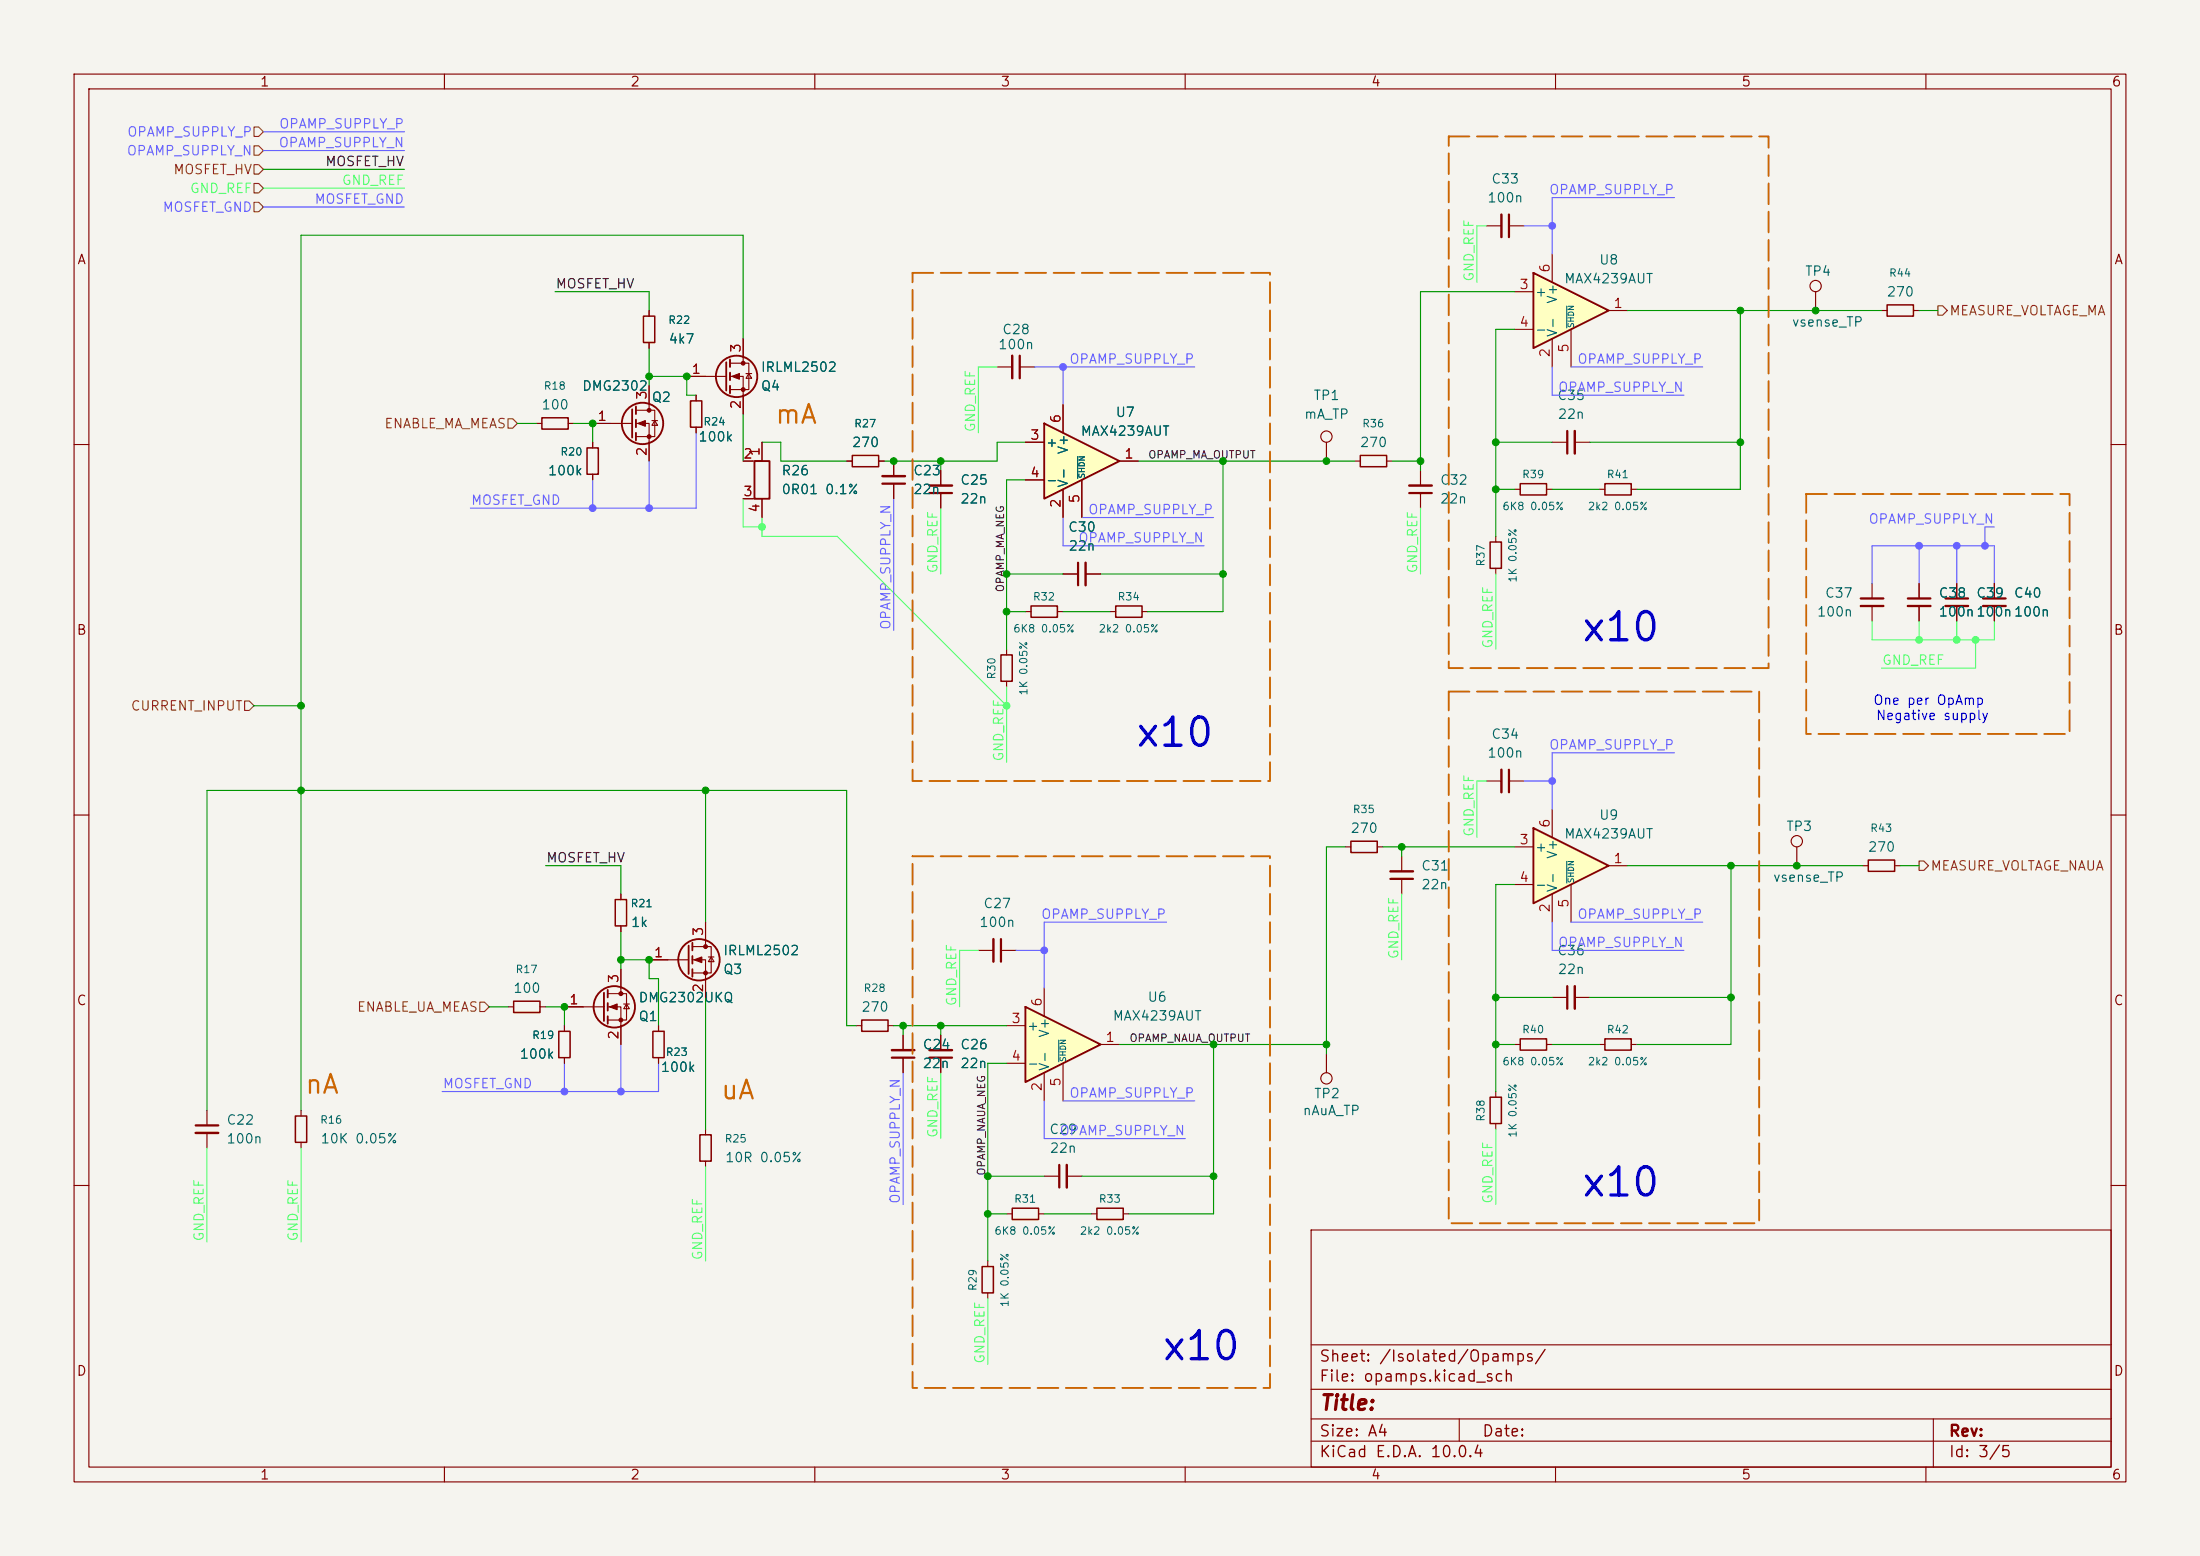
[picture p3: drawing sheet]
<svg xmlns="http://www.w3.org/2000/svg" width="297mm" height="210mm" viewBox="0 0 297 210" stroke-linecap="round" stroke-linejoin="round" font-family="sans-serif">
<path d="M0 0h297v210h-297z" fill="#f5f4ef" stroke="#f5f4ef" stroke-width=".14"/>
<g fill="none" stroke="#840000" stroke-width=".15">
<path d="M10 10h277v190h-277zM12 12h273v186h-273zM60 10v2M110 10v2M160 10v2M210 10v2M260 10v2M245.1 39.4v2.5M254 41.9h.8M258.3 41.9h.8M10 60h2M252.7 78.7v2.1"/>
<path d="M285 60h2M252.7 81.8v2M10 110h2M181.6 114.3h.8M185.9 114.3h.8M189.2 115.6v2M189.2 118.6v2.1M200.7 105.4h2M203.7 105.4h2M285 110h2M127 139.7v2M209.5 134.6h2.1"/>
<path d="M212.6 134.6h2M127 142.7v2.1M201.9 147.3v.8M201.9 151.6v.8M204.5 141h.7M208.8 141h.7M215.9 141h.8M220.2 141h.8M10 160h2M133.3 170.2v.7M133.3 174.5v.8M135.9 163.8h.8"/>
<path d="M140.2 163.8h.8M147.3 163.8h.8M151.6 163.8h.8M177 166h108v32h-108zM285 160h2M60 198v2M110 198v2M160 198v2M177 194.5h108M177 191.5h108M177 187.5h108M177 181.5h108"/>
<path d="M197 191.5v3M210 198v2M260 198v2M261 191.5v6.5"/>
<circle cx="245.1" cy="38.6" r=".76"/>
</g>
<path d="M254.8 41.1h3.5v1.6h-3.5zM182.4 113.5h3.5v1.6h-3.5zM201.2 148.1h1.5v3.5h-1.5zM205.2 140.2h3.6v1.5h-3.6zM216.7 140.2h3.5v1.5h-3.5zM132.6 170.9h1.5v3.6h-1.5zM136.7 163.1h3.5v1.5h-3.5zM148.1 163.1h3.5v1.5h-3.5z" fill="none" stroke="#840000" stroke-width=".2"/>
<path d="M251.2 80.8h3.1M187.7 118.6h3.1M203.7 103.9v3M211.6 133.1v3M125.5 142.7h3" fill="none" stroke="#840000" stroke-width=".3"/>
<path d="M251.2 81.8h3.1M187.7 117.6h3.1M202.7 103.9v3M212.6 133.1v3M125.5 141.7h3" fill="none" stroke="#840000" stroke-width=".33"/>
<path d="M207 111.8l10.2 5-10.2 5.1z" fill="#ffffc2"/>
<g fill="none" stroke="#840000" stroke-width=".25">
<path d="M207 111.8l10.2 5-10.2 5.1zM93 127.6v3.8M93.5 127.3v1M93.5 129v1M93.5 130.8v1"/>
<circle cx="94.4" cy="129.5" r="2.79"/>
</g>
<g fill="none" stroke="#840000" stroke-width=".15">
<path d="M149.9 82.6h.7M154.2 82.6h.7M204.5 114.3h2.5M204.5 119.4h2.5M209.5 109.2v3.8M212.1 119.4v5.1M217.2 116.8h2.5M87.6 129.5h5.4M93.5 127.8h2.5v3.5h-2.5M93.5 129.5h1.7v5.1M95.2 124.5v3.3M95.6 129.2h.8"/>
<path d="M96 129.2l.4 .6h-.8zM115.6 138.4h.7M119.9 138.4h.7M209.5 120.7v3.8"/>
</g>
<path d="M211.5 116.2v3" fill="none" stroke="#006464" stroke-width=".15"/>
<path d="M150.6 81.8h3.6v1.5h-3.6zM116.3 137.7h3.6v1.5h-3.6z" fill="none" stroke="#840000" stroke-width=".2"/>
<g fill="#840000" stroke="#840000" stroke-width=".15">
<path d="M93.7 129.5l1-.3v.7z"/>
<circle cx="95.2" cy="127.8" r=".25"/>
<circle cx="95.2" cy="131.3" r=".25"/>
</g>
<path d="M141 57.2l10.1 5-10.1 5.1z" fill="#ffffc2"/>
<path d="M141 57.2l10.1 5-10.1 5.1z" fill="none" stroke="#840000" stroke-width=".25"/>
<g fill="none" stroke="#840000" stroke-width=".15">
<path d="M200.7 30.5h2M203.7 30.5h2M138.4 59.7h2.6M143.5 54.6v3.8M138.4 64.8h2.6M143.5 66v3.9M143.5 77.5h2M146 64.8v5.1M146.6 77.5h2M151.1 62.2h2.6M182.9 62.2h.7M187.2 62.2h.8"/>
<path d="M191.8 63.5v2M191.8 66.5v2.1M242.6 114.3v2.5M251.5 116.8h.7M255.8 116.8h.7M68.6 135.9h.7M72.9 135.9h.8M76.2 138.4v.8M27.9 149.9v2M27.9 152.9v2M40.6 149.9v.7M40.6 154.2v.7"/>
<path d="M76.2 142.7v.8"/>
<circle cx="242.6" cy="113.5" r=".76"/>
</g>
<path d="M145.5 61.6v3" fill="none" stroke="#006464" stroke-width=".15"/>
<path d="M203.7 29v3M145.5 75.9v3.1M190.2 66.5h3.1M26.4 151.9h3.1" fill="none" stroke="#840000" stroke-width=".3"/>
<path d="M202.7 29v3M146.6 75.9v3.1M190.2 65.5h3.1M26.4 152.9h3.1" fill="none" stroke="#840000" stroke-width=".33"/>
<path d="M183.6 61.5h3.6v1.5h-3.6zM252.2 116.1h3.6v1.5h-3.6zM69.3 135.1h3.6v1.6h-3.6zM75.4 139.2h1.6v3.5h-1.6zM39.9 150.6h1.5v3.6h-1.5z" fill="none" stroke="#840000" stroke-width=".2"/>
<path d="M207 36.8l10.2 5.1-10.2 5.1z" fill="#ffffc2"/>
<path d="M207 36.8l10.2 5.1-10.2 5.1z" fill="none" stroke="#840000" stroke-width=".25"/>
<g fill="none" stroke="#840000" stroke-width=".15">
<path d="M204.5 39.4h2.5M209.5 34.3v3.8M72.4 57.2h.8M76.7 57.2h.8M80 59.7v.8M204.5 44.5h2.5M209.5 45.7v3.8M209.5 59.7h2.1M212.1 44.5v5M212.6 59.7h2M217.2 41.9h2.5M80 64v.8"/>
<path d="M201.9 72.4v.8M201.9 76.7v.8M204.5 66h.7M208.8 66h.7M215.9 66h.8M220.2 66h.8M259.1 78.7v2.1M264.2 78.7v2.1M269.2 78.7v2.1M138.4 82.6h.8M142.7 82.6h.8M259.1 81.8v2"/>
<path d="M264.2 81.8v2M269.2 81.8v2M121.9 139.7v2M132.1 128.3h2M135.1 128.3h2.1M121.9 142.7v2.1M141 158.8h2M144 158.8h2M179.1 142.2v2.6"/>
<circle cx="179.1" cy="145.5" r=".76"/>
</g>
<path d="M211.5 41.3v2.9" fill="none" stroke="#006464" stroke-width=".15"/>
<path d="M73.2 56.4h3.5v1.5h-3.5zM79.2 60.5h1.6v3.5h-1.6zM201.2 73.2h1.5v3.5h-1.5zM205.2 65.3h3.6v1.5h-3.6zM216.7 65.3h3.5v1.5h-3.5zM139.2 81.8h3.5v1.5h-3.5z" fill="none" stroke="#840000" stroke-width=".2"/>
<path d="M211.6 58.2v3M257.6 80.8h3M262.6 80.8h3.1M267.7 80.8h3.1M135.1 126.7v3.1M120.4 142.7h3M143 157.2v3.1" fill="none" stroke="#840000" stroke-width=".3"/>
<path d="M212.6 58.2v3M257.6 81.8h3M262.6 81.8h3.1M267.7 81.8h3.1M134.1 126.7v3.1M120.4 141.7h3M144 157.2v3.1" fill="none" stroke="#840000" stroke-width=".33"/>
<path d="M138.4 135.9l10.2 5.1-10.2 5.1z" fill="#ffffc2"/>
<g fill="none" stroke="#840000" stroke-width=".25">
<path d="M85.3 55.2v3.9M85.9 54.9v1M85.9 56.6v1.1M85.9 58.4v1M98 48.9v3.8M98.6 48.5v1M98.6 50.3v1M98.6 52.1v1M101.9 62.2h2v5.1h-2zM81.5 134v3.8M82 133.6v1M82 135.4v1"/>
<path d="M82 137.2v1M138.4 135.9l10.2 5.1-10.2 5.1z"/>
<circle cx="86.7" cy="57.1" r="2.79"/>
<circle cx="99.4" cy="50.8" r="2.79"/>
<circle cx="82.9" cy="135.9" r="2.79"/>
</g>
<g fill="none" stroke="#840000" stroke-width=".15">
<path d="M80 57.2h5.3M80 59.7v.8M85.9 55.4h2.5v3.5h-2.5M85.9 57.2h1.7v5M87.6 41.9v.8M87.6 46.2v.8M87.6 52.1v3.3M88 56.8h.8M88.4 56.8l.4 .6h-.8zM92.7 50.8h5.3M94 53.3v.8M94 57.7v.7"/>
<path d="M98.6 49h2.5v3.6h-2.5M98.6 50.8h1.7v5.1M100.3 45.7v3.3M100.7 50.4h.8M101.1 50.4l.4 .7h-.8zM102.9 59.7v2.5h-2.6M134.6 49.5h2.1M137.7 49.5h2M138.4 59.7h2.6M143.5 54.6v3.8M179.1 59.7v2.5M80 64v.8"/>
<path d="M100.3 67.3h2.6v2.6M114.3 62.2h.8M118.6 62.2h.8M120.6 62.2v2.1M120.6 65.3v2M127 63.5v2M127 66.5v2.1M138.4 64.8h2.6M143.5 66v3.9M143.5 77.5h2M146 64.8v5.1M146.6 77.5h2"/>
<path d="M151.1 62.2h2.6M259.1 78.7v2.1M264.2 78.7v2.1M269.2 78.7v2.1M135.9 87.6v.8M135.9 91.9v.8M259.1 81.8v2M264.2 81.8v2M269.2 81.8v2M76.2 135.9h5.3M76.2 138.4v.8M82 134.1h2.6v3.6h-2.6"/>
<path d="M82 135.9h1.8v5.1M83.8 120.7v.7M83.8 125v.7M83.8 130.8v3.3M84.2 135.5h.8M84.6 135.5l.4 .6h-.8zM87.6 129.5h2.6M88.9 138.4v.8M95.2 124.5v2.5M95.2 132.1v2.5M121.9 139.7v2M127 139.7v2"/>
<path d="M135.9 138.4h2.5M141 133.4v3.8M76.2 142.7v.8M88.9 142.7v.8M95.2 152.4v.8M95.2 156.7v.8M121.9 142.7v2.1M127 142.7v2.1M135.9 143.5h2.5M141 144.8v3.8M143.5 143.5v5.1M148.6 141h2.5"/>
<circle cx="179.1" cy="58.9" r=".76"/>
</g>
<path d="M145.5 61.6v3M142.9 140.4v2.9" fill="none" stroke="#006464" stroke-width=".15"/>
<path d="M86.9 42.7h1.5v3.5h-1.5zM93.2 54.1h1.5v3.6h-1.5zM115.1 61.5h3.5v1.5h-3.5zM135.1 88.4h1.6v3.5h-1.6zM83.1 121.4h1.5v3.6h-1.5zM88.1 139.2h1.6v3.5h-1.6zM94.5 153.2h1.5v3.5h-1.5z" fill="none" stroke="#840000" stroke-width=".2"/>
<path d="M137.7 48v3.1M119.1 65.3h3.1M125.5 66.5h3" fill="none" stroke="#840000" stroke-width=".3"/>
<path d="M136.7 48v3.1M119.1 64.3h3.1M125.5 65.5h3" fill="none" stroke="#840000" stroke-width=".33"/>
<g fill="#840000" stroke="#840000" stroke-width=".15">
<path d="M82.3 135.9l1-.4v.8z"/>
<path d="M98.8 50.8l1-.4v.8z"/>
<path d="M86.1 57.2l1-.4v.7z"/>
<circle cx="83.8" cy="134.1" r=".25"/>
<circle cx="83.8" cy="137.7" r=".25"/>
<circle cx="100.3" cy="49" r=".25"/>
<circle cx="100.3" cy="52.6" r=".25"/>
<circle cx="87.6" cy="55.4" r=".25"/>
<circle cx="87.6" cy="58.9" r=".25"/>
</g>
<path d="M34.3 17.1h.6l.7 .7-.7 .6h-.6zM34.3 19.7h.6l.7 .6-.7 .7h-.6zM34.3 24.8h.6l.7 .6-.7 .6h-.6zM34.3 22.2h.6l.7 .7-.7 .6h-.6zM34.3 27.3h.6l.7 .6-.7 .7h-.6zM68.6 56.5h.6l.6 .7-.6 .6h-.6zM261.6 41.3h.7l.6 .6-.6 .6h-.7zM33 94.6h.7l.6 .7-.6 .6h-.7zM259.1 116.2h.6l.6 .6-.6 .7h-.6zM64.8 135.3h.6l.6 .6-.6 .6h-.6z" fill="none" stroke="#725600" stroke-width=".15"/>
<g fill="none" stroke="#6762ff" stroke-width=".15">
<path d="M35.6 17.8h19M35.6 27.9h19M35.6 20.3h19M205.7 30.5h3.8M226.1 26.7h-16.6v7.6M94 58.4v10.2h-30.5M139.7 49.5h21.6M143.5 49.5v5.1M209.5 49.5v3.8h17.8M212.1 49.5h17.8M80 64.8v3.8M87.6 62.2v6.4"/>
<path d="M120.6 67.3v17.8M143.5 69.9v3.8h19.1M146 69.9h17.8M252.7 78.7v-5h16.5v5M259.1 73.7v5M264.2 73.7v5M269.2 71.1h-1.2v2.6M205.7 105.4h3.8M226.1 101.6h-16.6v7.6M137.2 128.3h3.8M157.5 124.5h-16.5v8.9M209.5 124.5v3.8h17.8"/>
<path d="M212.1 124.5h17.8M76.2 143.5v3.8M83.8 141v6.3M88.9 143.5v3.8h-29.2M121.9 144.8v17.8M141 148.6v5.1h19M143.5 148.6h17.8"/>
</g>
<g fill="none" stroke="#009600" stroke-width=".15">
<path d="M35.6 22.9h19M74.9 39.4h12.7v2.5M204.5 39.4h-12.7v24.1M69.8 57.2h2.6M77.5 57.2h2.5v2.5M87.6 50.8h5.1v2.5h1.3M87.6 47v5.1M100.3 45.7v-13.9h-59.7v118.1M100.3 55.9v6.3M102.9 59.7h2.5v2.5h8.9M138.4 59.7h-3.8v2.5h-15.2M201.9 59.7h7.6"/>
<path d="M204.5 44.5h-2.6v27.9M214.6 59.7h20.3M219.7 41.9h34.3M234.9 41.9v24.1h-13.9M259.1 41.9h2.5M127 62.2v1.3M135.9 77.5h7.6M138.4 64.8h-2.5v22.8M148.6 77.5h16.5M153.7 62.2h29.2M165.1 62.2v20.4h-10.2M188 62.2h3.8"/>
<path d="M201.9 66h2.6M209.5 66h6.4M34.3 95.3h6.3M135.9 82.6h2.5M143.5 82.6h6.4M73.7 116.8h10.1v3.9M95.2 106.7v17.8M181.6 114.3h-2.5v27.9M186.7 114.3h17.8M189.2 114.3v1.3M204.5 119.4h-2.6v27.9M219.7 116.8h31.8"/>
<path d="M233.7 116.8v24.2h-12.7M256.5 116.8h2.6M66 135.9h2.6M73.7 135.9h2.5v2.5M83.8 129.5h3.8v2.6h1.3v6.3M83.8 125.7v5.1M95.2 134.6v17.8M115.6 138.4h-1.3v-31.7h-86.4v43.2M120.6 138.4h15.3M121.9 138.4v1.3M127 138.4v1.3M201.9 134.6h7.6"/>
<path d="M214.6 134.6h19.1M133.3 158.8h7.7M135.9 143.5h-2.6v26.7M146 158.8h17.8M151.1 141h28M163.8 141v22.8h-11.4M201.9 141h2.6M209.5 141h6.4M133.3 163.8h2.6M141 163.8h6.3"/>
</g>
<g fill="none" stroke="#52ff6e" stroke-width=".15">
<path d="M35.6 25.4h19M200.7 30.5h-1.3v7.6M134.6 49.5h-2.5v8.9M100.3 67.3v3.8h2.6M102.9 69.9v2.5h10.1l22.9 22.9M127 68.6v8.9M191.8 68.6v8.9M201.9 77.5v10.1M135.9 92.7v10.2M252.7 83.8v2.6h16.5v-2.6M259.1 83.8v2.6M264.2 83.8v2.6"/>
<path d="M266.7 86.4v3.8h-12.7M200.7 105.4h-1.3v7.6M132.1 128.3h-2.6v7.6M189.2 120.7v8.8M27.9 154.9v12.7M40.6 154.9v12.7M95.2 157.5v12.7M127 144.8v8.9M201.9 152.4v10.2M133.3 175.3v8.9"/>
</g>
<path d="M195.6 18.4h43.2v71.8h-43.2zM123.2 36.8h48.2v68.6h-48.2zM243.8 66.7h35.6v32.4h-35.6zM195.6 93.3h41.9v71.8h-41.9zM123.2 115.6h48.2v71.7h-48.2z" fill="none" stroke="#c60" stroke-width=".25" stroke-dasharray="2.8 1"/>
<g fill="#6762ff" stroke="#6762ff" stroke-width=".14">
<circle cx="141" cy="128.3" r=".46"/>
<circle cx="83.8" cy="147.3" r=".46"/>
<circle cx="76.2" cy="147.3" r=".46"/>
<circle cx="209.5" cy="105.4" r=".46"/>
<circle cx="209.5" cy="30.5" r=".46"/>
<circle cx="259.1" cy="73.7" r=".46"/>
<circle cx="268" cy="73.7" r=".46"/>
<circle cx="264.2" cy="73.7" r=".46"/>
<circle cx="143.5" cy="49.5" r=".46"/>
<circle cx="87.6" cy="68.6" r=".46"/>
<circle cx="80" cy="68.6" r=".46"/>
</g>
<g fill="#009600" stroke="#009600" stroke-width=".14">
<circle cx="163.8" cy="141" r=".46"/>
<circle cx="179.1" cy="141" r=".46"/>
<circle cx="87.6" cy="129.5" r=".46"/>
<circle cx="83.8" cy="129.5" r=".46"/>
<circle cx="76.2" cy="135.9" r=".46"/>
<circle cx="163.8" cy="158.8" r=".46"/>
<circle cx="133.3" cy="158.8" r=".46"/>
<circle cx="133.3" cy="163.8" r=".46"/>
<circle cx="121.9" cy="138.4" r=".46"/>
<circle cx="127" cy="138.4" r=".46"/>
<circle cx="40.6" cy="106.7" r=".46"/>
<circle cx="40.6" cy="95.3" r=".46"/>
<circle cx="95.2" cy="106.7" r=".46"/>
<circle cx="233.7" cy="116.8" r=".46"/>
<circle cx="233.7" cy="134.6" r=".46"/>
<circle cx="242.6" cy="116.8" r=".46"/>
<circle cx="234.9" cy="59.7" r=".46"/>
<circle cx="201.9" cy="66" r=".46"/>
<circle cx="191.8" cy="62.2" r=".46"/>
<circle cx="201.9" cy="59.7" r=".46"/>
<circle cx="245.1" cy="41.9" r=".46"/>
<circle cx="234.9" cy="41.9" r=".46"/>
<circle cx="201.9" cy="134.6" r=".46"/>
<circle cx="201.9" cy="141" r=".46"/>
<circle cx="189.2" cy="114.3" r=".46"/>
<circle cx="165.1" cy="77.5" r=".46"/>
<circle cx="165.1" cy="62.2" r=".46"/>
<circle cx="179.1" cy="62.2" r=".46"/>
<circle cx="92.7" cy="50.8" r=".46"/>
<circle cx="87.6" cy="50.8" r=".46"/>
<circle cx="80" cy="57.2" r=".46"/>
<circle cx="135.9" cy="77.5" r=".46"/>
<circle cx="135.9" cy="82.6" r=".46"/>
<circle cx="127" cy="62.2" r=".46"/>
<circle cx="120.6" cy="62.2" r=".46"/>
</g>
<g fill="#52ff6e" stroke="#52ff6e" stroke-width=".14">
<circle cx="259.1" cy="86.4" r=".46"/>
<circle cx="264.2" cy="86.4" r=".46"/>
<circle cx="266.7" cy="86.4" r=".46"/>
<circle cx="102.9" cy="71.1" r=".46"/>
<circle cx="135.9" cy="95.3" r=".46"/>
</g>
<g font-size="3.8" fill="#0000c2">
<text x="213.3" y="87.5">x10</text>
<text x="153.1" y="101.7">x10</text>
<text x="213.3" y="162.4">x10</text>
<text x="156.6" y="184.5">x10</text>
</g>
<g font-size="2.5" fill="#c60">
<text x="104.5" y="57.8">mA</text>
<text x="41" y="148.3">nA</text>
<text x="97.1" y="149">uA</text>
</g>
<text font-size="2" fill="#840000" x="178" y="190.8">Title:</text>
<g font-size="1.5" fill="#840000">
<text x="178" y="184.2">Sheet: /Isolated/Opamps/</text>
<text x="178" y="186.9">File: opamps.kicad_sch</text>
<text x="178" y="197.1">KiCad E.D.A. 10.0.4</text>
<text x="178" y="194.3">Size: A4</text>
<text x="200" y="194.3">Date:</text>
<text x="263" y="194.3">Rev:</text>
<text x="263" y="197.1">Id: 3/5</text>
</g>
<g font-size="1.3" fill="#840000">
<text x="35" y="12">1</text>
<text x="85" y="12">2</text>
<text x="135" y="12">3</text>
<text x="185" y="12">4</text>
<text x="235" y="12">5</text>
<text x="285" y="12">6</text>
<text x="10.3" y="36">A</text>
<text x="285.3" y="36">A</text>
<text x="10.3" y="86">B</text>
<text x="285.3" y="86">B</text>
<text x="10.3" y="136">C</text>
<text x="285.3" y="136">C</text>
<text x="10.3" y="186">D</text>
<text x="285.3" y="186">D</text>
<text x="35" y="200">1</text>
<text x="85" y="200">2</text>
<text x="135" y="200">3</text>
<text x="185" y="200">4</text>
<text x="235" y="200">5</text>
<text x="285" y="200">6</text>
</g>
<g font-size="1.3" fill="#6762ff">
<text x="37.6" y="17.7">OPAMP_SUPPLY_P</text>
<text x="17" y="21.3">OPAMP_SUPPLY_N</text>
<text x="17.1" y="18.8">OPAMP_SUPPLY_P</text>
<text x="37.5" y="20.2">OPAMP_SUPPLY_N</text>
<text x="21.9" y="28.9">MOSFET_GND</text>
<text x="42.4" y="27.8">MOSFET_GND</text>
<text x="209" y="26.5">OPAMP_SUPPLY_P</text>
<text x="144.3" y="49.4">OPAMP_SUPPLY_P</text>
<text x="210.3" y="53.2">OPAMP_SUPPLY_N</text>
<text x="212.9" y="49.4">OPAMP_SUPPLY_P</text>
<text x="63.5" y="68.5">MOSFET_GND</text>
<text x="146.8" y="69.7">OPAMP_SUPPLY_P</text>
<text x="252.2" y="71">OPAMP_SUPPLY_N</text>
<text x="145.5" y="73.5">OPAMP_SUPPLY_N</text>
<text x="120.5" y="85.1" transform="rotate(-90 120.5 85.1)">OPAMP_SUPPLY_N</text>
<text x="209" y="101.5">OPAMP_SUPPLY_P</text>
<text x="140.5" y="124.3">OPAMP_SUPPLY_P</text>
<text x="212.9" y="124.3">OPAMP_SUPPLY_P</text>
<text x="210.3" y="128.1">OPAMP_SUPPLY_N</text>
<text x="59.7" y="147.2">MOSFET_GND</text>
<text x="144.3" y="148.5">OPAMP_SUPPLY_P</text>
<text x="142.9" y="153.5">OPAMP_SUPPLY_N</text>
<text x="121.8" y="162.6" transform="rotate(-90 121.8 162.6)">OPAMP_SUPPLY_N</text>
</g>
<g font-size="1.3" fill="#725600">
<text x="23.3" y="23.8">MOSFET_HV</text>
<text x="263.1" y="42.9">MEASURE_VOLTAGE_MA</text>
<text x="51.8" y="58.1">ENABLE_MA_MEAS</text>
<text x="17.6" y="96.2">CURRENT_INPUT</text>
<text x="260.5" y="117.8">MEASURE_VOLTAGE_NAUA</text>
<text x="48.1" y="136.9">ENABLE_UA_MEAS</text>
</g>
<g font-size="1.3" fill="#0f0f0f">
<text x="43.8" y="22.7">MOSFET_HV</text>
<text x="74.9" y="39.2">MOSFET_HV</text>
<text x="73.7" y="116.7">MOSFET_HV</text>
</g>
<g font-size="1.3" fill="#52ff6e">
<text x="25.6" y="26.4">GND_REF</text>
<text x="46.1" y="25.3">GND_REF</text>
<text x="199.3" y="38.1" transform="rotate(-90 199.3 38.1)">GND_REF</text>
<text x="132" y="58.4" transform="rotate(-90 132 58.4)">GND_REF</text>
<text x="126.9" y="77.5" transform="rotate(-90 126.9 77.5)">GND_REF</text>
<text x="191.6" y="77.5" transform="rotate(-90 191.6 77.5)">GND_REF</text>
<text x="201.8" y="87.6" transform="rotate(-90 201.8 87.6)">GND_REF</text>
<text x="254" y="90">GND_REF</text>
<text x="135.8" y="102.9" transform="rotate(-90 135.8 102.9)">GND_REF</text>
<text x="199.3" y="113" transform="rotate(-90 199.3 113)">GND_REF</text>
<text x="189.1" y="129.5" transform="rotate(-90 189.1 129.5)">GND_REF</text>
<text x="129.4" y="135.9" transform="rotate(-90 129.4 135.9)">GND_REF</text>
<text x="126.9" y="153.7" transform="rotate(-90 126.9 153.7)">GND_REF</text>
<text x="27.8" y="167.6" transform="rotate(-90 27.8 167.6)">GND_REF</text>
<text x="40.5" y="167.6" transform="rotate(-90 40.5 167.6)">GND_REF</text>
<text x="201.8" y="162.6" transform="rotate(-90 201.8 162.6)">GND_REF</text>
<text x="95.1" y="170.2" transform="rotate(-90 95.1 170.2)">GND_REF</text>
<text x="133.2" y="184.2" transform="rotate(-90 133.2 184.2)">GND_REF</text>
</g>
<g font-size="1.3" fill="#006464">
<text x="200.7" y="27.6">100n</text>
<text x="201.2" y="25.1">C33</text>
<text x="207.1" y="40.3">+</text>
<text x="210.5" y="41.1" transform="rotate(-90 210.5 41.1)">V+</text>
<text x="211.1" y="38.6">MAX4239AUT</text>
<text x="215.8" y="36">U8</text>
<text x="243.6" y="37.5">TP4</text>
<text x="254.6" y="40.3">270</text>
<text x="90.2" y="46.7">4k7</text>
<text x="134.7" y="47.5">100n</text>
<text x="135.2" y="45.4">C28</text>
<text x="207.1" y="45.4">-</text>
<text x="210.5" y="45.6" transform="rotate(-90 210.5 45.6)">V-</text>
<text x="241.8" y="44.4">vsense_TP</text>
<text x="78.5" y="53">DMG2302</text>
<text x="102.6" y="53">Q4</text>
<text x="102.6" y="50.5">IRLML2502</text>
<text x="73" y="55.6">100</text>
<text x="87.9" y="54.6">Q2</text>
<text x="94.2" y="59.9">100k</text>
<text x="145.8" y="59.1">MAX4239AUT</text>
<text x="150.5" y="56.6">U7</text>
<text x="176" y="56.9">mA_TP</text>
<text x="177.2" y="54.3">TP1</text>
<text x="210.2" y="54.3">C35</text>
<text x="210.2" y="56.9">22n</text>
<text x="73.9" y="64.5">100k</text>
<text x="105.4" y="64.5">R26</text>
<text x="114.9" y="60.7">270</text>
<text x="123.2" y="64.5">C23</text>
<text x="129.5" y="65.7">C25</text>
<text x="141.1" y="60.7">+</text>
<text x="141.1" y="65.7">-</text>
<text x="144.5" y="65.9" transform="rotate(-90 144.5 65.9)">V-</text>
<text x="144.5" y="61.4" transform="rotate(-90 144.5 61.4)">V+</text>
<text x="183.5" y="60.7">270</text>
<text x="194.3" y="65.7">C32</text>
<text x="105.4" y="67">0R01 0.1%</text>
<text x="123.2" y="67">22n</text>
<text x="129.5" y="68.3">22n</text>
<text x="194.3" y="68.3">22n</text>
<text x="144.1" y="72.1">C30</text>
<text x="144.2" y="74.6">22n</text>
<text x="245.2" y="83.5">100n</text>
<text x="246.3" y="81">C37</text>
<text x="261.6" y="83.5">100n100n100n</text>
<text x="261.6" y="81">C38</text>
<text x="266.7" y="81">C39</text>
<text x="271.8" y="81">C40</text>
<text x="201.2" y="100">C34</text>
<text x="200.7" y="102.6">100n</text>
<text x="182.2" y="112.7">270</text>
<text x="211.1" y="113.5">MAX4239AUT</text>
<text x="215.8" y="111">U9</text>
<text x="241.1" y="112.5">TP3</text>
<text x="191.8" y="117.8">C31</text>
<text x="207.1" y="115.3">+</text>
<text x="210.5" y="116" transform="rotate(-90 210.5 116)">V+</text>
<text x="239.3" y="119.3">vsense_TP</text>
<text x="252.1" y="115.3">270</text>
<text x="85.1" y="125.4">1k</text>
<text x="132.1" y="125.4">100n</text>
<text x="132.7" y="122.9">C27</text>
<text x="191.8" y="120.3">22n</text>
<text x="207.1" y="120.4">-</text>
<text x="210.5" y="120.5" transform="rotate(-90 210.5 120.5)">V-</text>
<text x="97.5" y="131.8">Q3</text>
<text x="97.5" y="129.2">IRLML2502</text>
<text x="210.2" y="129.2">C36</text>
<text x="210.2" y="131.8">22n</text>
<text x="69.2" y="134.3">100</text>
<text x="86.1" y="135.6">DMG2302UKQ</text>
<text x="116.2" y="136.9">270</text>
<text x="154.8" y="135.5">U6</text>
<text x="70.1" y="143.2">100k</text>
<text x="86.1" y="138.1">Q1</text>
<text x="124.5" y="141.9">C24</text>
<text x="129.5" y="141.9">C26</text>
<text x="138.6" y="139.4">+</text>
<text x="141.9" y="140.2" transform="rotate(-90 141.9 140.2)">V+</text>
<text x="150.1" y="138.1">MAX4239AUT</text>
<text x="89.1" y="145">100k</text>
<text x="124.5" y="144.5">22n</text>
<text x="129.5" y="144.5">22n</text>
<text x="138.6" y="144.5">-</text>
<text x="141.9" y="144.7" transform="rotate(-90 141.9 144.7)">V-</text>
<text x="177.3" y="148.5">TP2</text>
<text x="30.5" y="154.6">100n</text>
<text x="30.5" y="152.1">C22</text>
<text x="43.2" y="154.6">10K 0.05%</text>
<text x="141.6" y="153.4">C29</text>
<text x="141.6" y="155.9">22n</text>
<text x="175.8" y="150.8">nAuA_TP</text>
<text x="97.8" y="157.2">10R 0.05%</text>
</g>
<g font-size="1.3" fill="#a90000">
<text x="205" y="39.3">3</text>
<text x="209.5" y="36.9" transform="rotate(-90 209.5 36.9)">6</text>
<text x="217.7" y="41.9">1</text>
<text x="100.3" y="47.7" transform="rotate(-90 100.3 47.7)">3</text>
<text x="205" y="44.4">4</text>
<text x="212.1" y="47.7" transform="rotate(-90 212.1 47.7)">5</text>
<text x="93.3" y="50.8">1</text>
<text x="209.5" y="48.3" transform="rotate(-90 209.5 48.3)">2</text>
<text x="80.6" y="57.1">1</text>
<text x="87.6" y="54" transform="rotate(-90 87.6 54)">3</text>
<text x="100.3" y="55.3" transform="rotate(-90 100.3 55.3)">2</text>
<text x="139" y="59.7">3</text>
<text x="143.5" y="57.2" transform="rotate(-90 143.5 57.2)">6</text>
<text x="87.6" y="61.7" transform="rotate(-90 87.6 61.7)">2</text>
<text x="100.3" y="62.2">2</text>
<text x="102.8" y="61.7" transform="rotate(-90 102.8 61.7)">1</text>
<text x="139" y="64.7">4</text>
<text x="151.7" y="62.2">1</text>
<text x="100.3" y="67.3">3</text>
<text x="102.8" y="69.3" transform="rotate(-90 102.8 69.3)">4</text>
<text x="143.5" y="68.7" transform="rotate(-90 143.5 68.7)">2</text>
<text x="146" y="68" transform="rotate(-90 146 68)">5</text>
<text x="209.5" y="111.8" transform="rotate(-90 209.5 111.8)">6</text>
<text x="205" y="114.3">3</text>
<text x="205" y="119.4">4</text>
<text x="217.7" y="116.8">1</text>
<text x="209.5" y="123.3" transform="rotate(-90 209.5 123.3)">2</text>
<text x="212.1" y="122.6" transform="rotate(-90 212.1 122.6)">5</text>
<text x="88.2" y="129.5">1</text>
<text x="95.2" y="126.4" transform="rotate(-90 95.2 126.4)">3</text>
<text x="76.8" y="135.9">1</text>
<text x="83.8" y="132.8" transform="rotate(-90 83.8 132.8)">3</text>
<text x="95.2" y="134.1" transform="rotate(-90 95.2 134.1)">2</text>
<text x="140.9" y="136" transform="rotate(-90 140.9 136)">6</text>
<text x="83.8" y="140.4" transform="rotate(-90 83.8 140.4)">2</text>
<text x="136.5" y="138.4">3</text>
<text x="136.5" y="143.5">4</text>
<text x="149.2" y="140.9">1</text>
<text x="140.9" y="147.4" transform="rotate(-90 140.9 147.4)">2</text>
<text x="143.5" y="146.8" transform="rotate(-90 143.5 146.8)">5</text>
</g>
<g font-size="1.3" fill="#0000c2">
<text x="252.8" y="95.5">One per OpAmp</text>
<text x="253.2" y="97.5">Negative supply</text>
</g>
<g font-size="1" fill="#006464">
<text x="254.9" y="37.6">R44</text>
<text x="90.1" y="44">R22</text>
<text x="73.3" y="52.8">R18</text>
<text x="94.9" y="57.7">R24</text>
<text x="115.2" y="57.9">R27</text>
<text x="183.8" y="57.9">R36</text>
<text x="75.6" y="61.7">R20</text>
<text x="205.4" y="64.8">R39</text>
<text x="216.8" y="64.8">R41</text>
<text x="202.7" y="69.1">6K8 0.05%</text>
<text x="214.3" y="69.1">2k2 0.05%</text>
<text x="200.7" y="76.5" transform="rotate(-90 200.7 76.5)">R37</text>
<text x="139.4" y="81.3">R32</text>
<text x="150.8" y="81.3">R34</text>
<text x="205" y="78.7" transform="rotate(-90 205 78.7)">1K 0.05%</text>
<text x="136.7" y="85.6">6K8 0.05%</text>
<text x="148.2" y="85.6">2k2 0.05%</text>
<text x="134.6" y="91.8" transform="rotate(-90 134.6 91.8)">R30</text>
<text x="139" y="93.9" transform="rotate(-90 139 93.9)">1K 0.05%</text>
<text x="182.5" y="110">R35</text>
<text x="252.4" y="112.5">R43</text>
<text x="85.1" y="122.7">R21</text>
<text x="69.5" y="131.6">R17</text>
<text x="116.5" y="134.1">R28</text>
<text x="71.8" y="140.5">R19</text>
<text x="89.8" y="142.8">R23</text>
<text x="205.4" y="139.7">R40</text>
<text x="216.8" y="139.7">R42</text>
<text x="202.7" y="144">6K8 0.05%</text>
<text x="214.3" y="144">2k2 0.05%</text>
<text x="43.1" y="151.9">R16</text>
<text x="97.8" y="154.4">R25</text>
<text x="200.7" y="151.5" transform="rotate(-90 200.7 151.5)">R38</text>
<text x="205" y="153.6" transform="rotate(-90 205 153.6)">1K 0.05%</text>
<text x="134.2" y="166.9">6K8 0.05%</text>
<text x="136.8" y="162.6">R31</text>
<text x="145.7" y="166.9">2k2 0.05%</text>
<text x="148.3" y="162.6">R33</text>
<text x="132.1" y="174.3" transform="rotate(-90 132.1 174.3)">R29</text>
<text x="136.4" y="176.5" transform="rotate(-90 136.4 176.5)">1K 0.05%</text>
</g>
<g font-size="1" fill="#0f0f0f">
<text x="154.9" y="62.1">OPAMP_MA_OUTPUT</text>
<text x="135.8" y="80" transform="rotate(-90 135.8 80)">OPAMP_MA_NEG</text>
<text x="152.4" y="140.9">OPAMP_NAUA_OUTPUT</text>
<text x="133.3" y="158.8" transform="rotate(-90 133.3 158.8)">OPAMP_NAUA_NEG</text>
</g>
<g font-size=".8" fill="#006464">
<text x="212.7" y="44.3" transform="rotate(-90 212.7 44.3)">SHDN</text>
<text x="146.6" y="64.6" transform="rotate(-90 146.6 64.6)">SHDN</text>
<text x="212.7" y="119.3" transform="rotate(-90 212.7 119.3)">SHDN</text>
<text x="144.1" y="143.4" transform="rotate(-90 144.1 143.4)">SHDN</text>
</g>
</svg>
